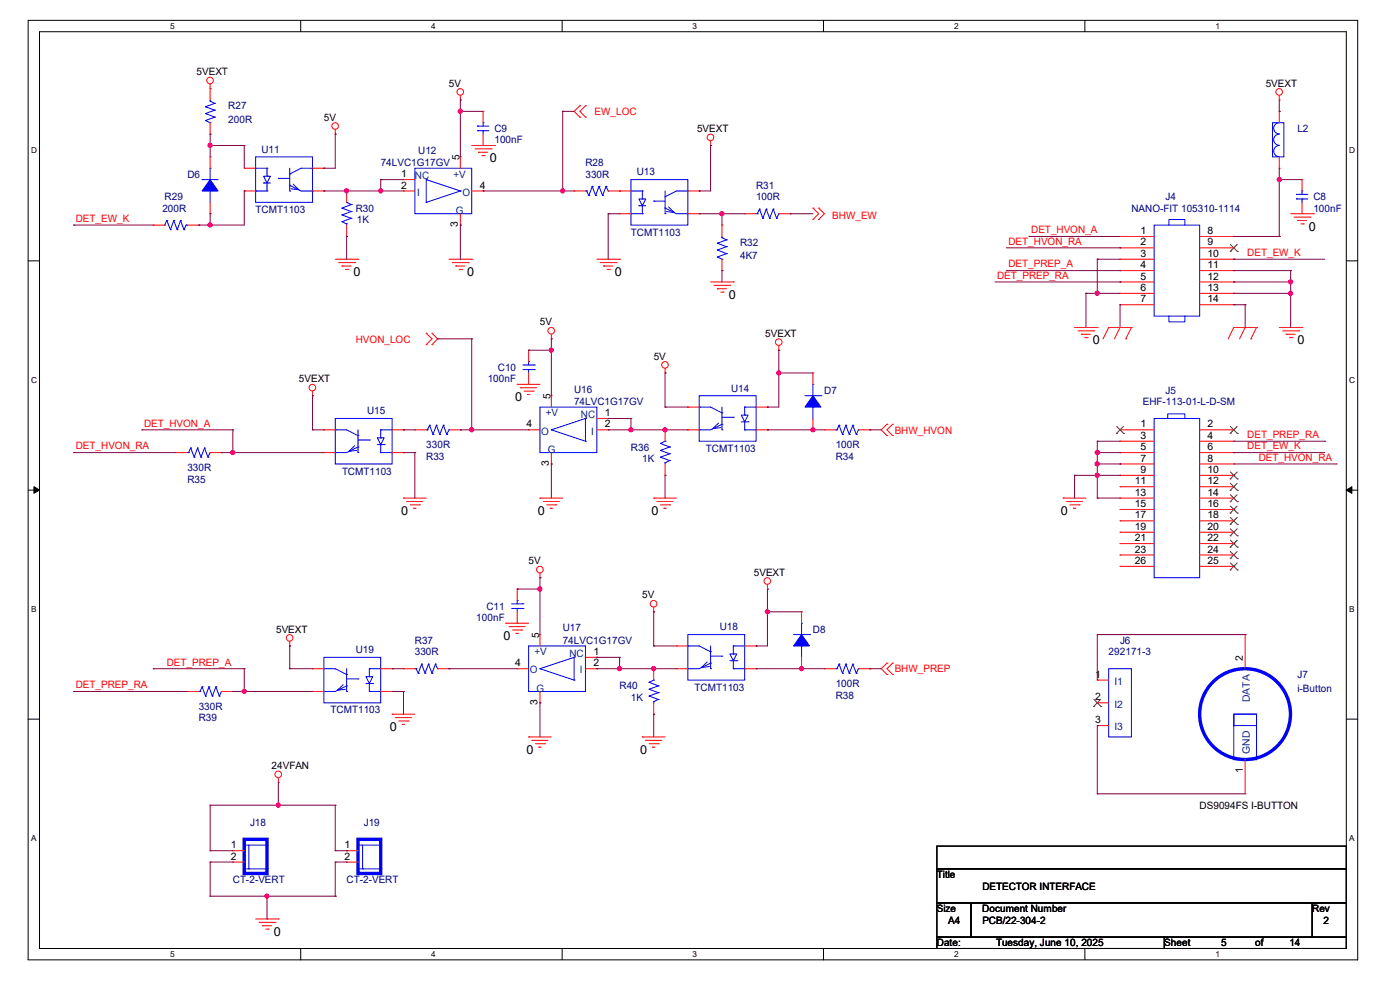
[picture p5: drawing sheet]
<svg xmlns="http://www.w3.org/2000/svg" width="297mm" height="210mm" viewBox="0 0 297 210" stroke-linecap="round" stroke-linejoin="round" font-family="sans-serif">
<path d="M6 4.3h282v199.3h-282zM8.4 6.7h277.2v194.5h-277.2z" fill="none" stroke="#000" stroke-width=".21"/>
<g fill="#fff">
<path d="M36.1 4.6h.9v1.9h-.9z"/>
<path d="M36.1 201.5h.9v1.9h-.9z"/>
</g>
<path d="M63.8 4.3v2.4M63.8 201.2v2.4" fill="none" stroke="#000" stroke-width=".21"/>
<g fill="#fff">
<path d="M91.5 4.6h.9v1.9h-.9z"/>
<path d="M91.5 201.5h.9v1.9h-.9z"/>
</g>
<path d="M119.3 4.3v2.4M119.3 201.2v2.4" fill="none" stroke="#000" stroke-width=".21"/>
<g fill="#fff">
<path d="M146.9 4.6h1v1.9h-1z"/>
<path d="M146.9 201.5h1v1.9h-1z"/>
</g>
<path d="M174.7 4.3v2.4M174.7 201.2v2.4" fill="none" stroke="#000" stroke-width=".21"/>
<g fill="#fff">
<path d="M202.4 4.6h.9v1.9h-.9z"/>
<path d="M202.4 201.5h.9v1.9h-.9z"/>
</g>
<path d="M230.2 4.3v2.4M230.2 201.2v2.4" fill="none" stroke="#000" stroke-width=".21"/>
<g fill="#fff">
<path d="M257.9 4.6h.9v1.9h-.9z"/>
<path d="M257.9 201.5h.9v1.9h-.9z"/>
<path d="M6.6 31h1.2v1.9h-1.2z"/>
<path d="M286.3 31h1.2v1.9h-1.2z"/>
<path d="M6.6 79.6h1.2v1.9h-1.2z"/>
<path d="M286.3 79.6h1.2v1.9h-1.2z"/>
</g>
<path d="M6 55.3h2.4M285.6 55.3h2.4" fill="none" stroke="#000" stroke-width=".21"/>
<g fill="#fff">
<path d="M6.6 128.3h1.1v1.9h-1.1z"/>
<path d="M286.3 128.3h1.1v1.9h-1.1z"/>
</g>
<path d="M6 104h2.4M285.6 104h2.4" fill="none" stroke="#000" stroke-width=".21"/>
<path d="M7.2 103.3l1.2 .7-1.2 .6zM285.6 104l1.2-.7v1.3z" fill="#000" stroke="#000" stroke-width=".21"/>
<g fill="#fff">
<path d="M6.6 176.9h1.1v1.9h-1.1z"/>
<path d="M286.3 176.9h1.1v1.9h-1.1z"/>
</g>
<path d="M6 152.6h2.4M285.6 152.6h2.4M198.8 179.5h86.8v4.8h-86.8zM198.8 184.3h86.8v7.3h-86.8zM198.8 191.6h7.2v7.2h-7.2zM198.8 198.8h48.2v2.4h-48.2zM206 191.6h72.4v7.2h-72.4zM247 198.8h38.6v2.4h-38.6zM278.4 191.6h7.2v7.2h-7.2z" fill="none" stroke="#000" stroke-width=".21"/>
<g fill="none" stroke="#f00" stroke-width=".21">
<path d="M44.6 18.8h.1M44.6 17.8v3.4M44.6 28.4h.1M44.6 33.3h.1M44.6 26v2.4M44.6 33.3v2.4M51.8 35.7h.1M51.8 35.7h2.4M66.3 35.7h2.4M68.7 35.7h.1M71.1 28.4h.1M71.1 27.5v.9"/>
<path d="M85.6 38.1h.1M85.6 38.1h2.4M97.7 21.2h.1M97.7 33.3h.1M97.7 20.2v1M97.7 33.3v2.4M100.1 30.9h4.8M100.8 31.6h3.4M101.5 32.3h.1M101.5 32.3h2M102.2 33h.5M102.5 30.9h.1"/>
<path d="M102.5 23.6h.1M102.5 23.6v2.4M102.5 28.4v2.5M102.7 33h.1M104.2 31.6h.1M104.9 30.9h.1M123 22.4h.1M123 24.8h.1M123 22.4l-1.2 1.2 1.2 1.2M124.2 24.8h.1M124.2 22.4h.1M124.2 22.4l-1.2 1.2 1.2 1.2"/>
<path d="M150.7 30.9h.1M150.7 29.9v1M271.4 21.2h.1M271.4 35.7h.1M271.4 23.6h.1M271.4 20.2v1M271.4 23.6v2.4M271.4 33.3v2.4M276.2 38.1h.1M276.2 38.1v2.4M32.5 47.8h.1M32.5 47.8h2.4"/>
<path d="M39.8 47.8h2.4M42.2 47.8h.1M44.6 45.3h.1M44.6 42.9v2.4M51.8 40.5h.1M51.8 40.5h2.4M66.3 40.5h2.4M68.7 40.5h.1M71.1 55h4.8M71.8 55.7h3.4M72.6 56.4h.1M72.6 56.4h1.9"/>
<path d="M73.3 57.1h.5M73.5 40.5h.1M73.5 50.2h.1M73.5 40.5v2.4M73.5 47.8v2.4M73.8 57.1h.1M75.2 55.7h.1M75.9 55h.1M85.6 40.5h.1M85.6 40.5h2.4M95.2 55h4.9M96 55.7h3.4"/>
<path d="M96.7 56.4h.1M96.7 56.4h1.9M97.4 57.1h.5M97.7 47.8h.1M97.7 45.3v2.5M97.9 57.1h.1M99.4 55.7h.1M100.1 55h.1M100.1 40.5h2.4M102.5 40.5h.1M121.8 40.5h.1M121.8 40.5h2.4"/>
<path d="M126.6 55h4.8M127.3 55.7h3.4M128.1 56.4h.1M128.1 56.4h1.9M128.8 57.1h.5M129 40.5h4.9M129.3 57.1h.1M130.7 55.7h.1M131.4 55h.1M131.4 40.5h.1M131.4 45.3h.1M131.4 45.3h2.5"/>
<path d="M145.9 45.3h2.4M145.9 40.5h2.4M148.3 45.3h.1M148.3 40.5h.1M150.7 59.8h4.9M153.2 57.4h.1M153.2 47.8h.1M153.2 47.8v2.4M153.2 55v2.4M155.6 59.8h.1M158 45.3h.1M158 45.3h2.4"/>
<path d="M165.2 45.3h2.4M167.6 45.3h.1M172.5 44.2h.1M172.5 46.6h.1M172.5 44.2l1.2 1.1-1.2 1.3M173.7 44.2h.1M173.7 46.6h.1M173.7 44.2l1.2 1.1-1.2 1.3M237.6 52.6h.1M237.6 57.4h.1M237.6 50.2h.1M237.6 55h.1"/>
<path d="M237.6 59.8h.1M237.6 55h7.3M237.6 59.8h7.3M237.6 52.6h7.3M237.6 57.4h7.3M237.6 50.2h7.3M254.5 55h7.2M254.5 59.8h7.2M254.5 52.6h7.2M254.5 57.4h7.2M254.5 50.2h7.2M261.7 50.2h.1"/>
<path d="M261.7 55h.1M261.7 52.6h.1M261.7 57.4h.1M261.7 59.8h.1M273.8 45.3h4.8M274.5 46.1h3.4M275.3 46.8h.1M275.3 46.8h1.9M276 47.5h.5M276.2 45.3h.1M276.2 42.9v2.4M276.5 47.5h.1"/>
<path d="M277.9 46.1h.1M278.6 45.3h.1M90.4 73.1h.1M90.4 70.7h.1M90.4 70.7l1.3 1.2-1.3 1.2M91.7 70.7h.1M91.7 73.1h.1M91.7 70.7l1.1 1.2-1.1 1.2M112.1 74.3h.1M112.1 74.3v2.4M112.1 79.1v2.4M117 71.9h.1"/>
<path d="M117 70.9v1M141.1 79.1h.1M141.1 78.1v1M151.5 60.5h3.4M152.2 61.3h.1M152.2 61.3h1.9M152.9 62h.5M153.4 62h.1M154.9 60.5h.1M165.2 74.3h.1M165.2 73.3v1M172.5 79.1h.1"/>
<path d="M172.5 79.1v2.4M228 69.5h4.8M228.7 70.2h3.4M229.4 70.9h.1M229.4 70.9h2M230.1 71.6h.5M230.6 71.6h.1M232.1 70.2h.1M232.8 69.5h.1M235.2 69.5h.1M235.2 69.5l-1.2 2.4M235.2 69.5h4.8"/>
<path d="M237.6 69.5h.1M237.6 62.2h.1M237.6 64.6h.1M237.6 69.5l-1.2 2.4M237.6 62.2h7.3M237.6 64.6h7.3M238.8 71.9h.1M240 69.5h.1M240 69.5l-1.2 2.4M254.5 62.2h7.2M254.5 64.6h7.2M261.7 69.5h.1"/>
<path d="M261.7 64.6h.1M261.7 62.2h.1M261.7 69.5h4.9M261.7 69.5l-1.1 2.4M264.2 69.5h.1M264.2 69.5l-1.2 2.4M265.4 71.9h.1M266.6 69.5h.1M266.6 69.5l-1.2 2.4M271.4 69.5h4.8M272.1 70.2h3.4M272.8 70.9h.1"/>
<path d="M272.8 70.9h2M273.6 71.6h.5M274.1 71.6h.1M275.5 70.2h.1M276.2 69.5h.1M37.3 96h.1M37.3 96h2.5M44.6 96h2.4M47 96h.1M66.3 83.9h.1M66.3 83v.9M68.7 96h.1"/>
<path d="M68.7 91.2h.1M68.7 91.2h2.4M68.7 96h2.4M83.2 91.2h2.4M83.2 96h2.4M85.6 91.2h.1M85.6 96h.1M88 91.2h.1M88 91.2h2.4M95.2 91.2h2.5M97.7 91.2h.1M109.7 81.5h.1"/>
<path d="M109.7 81.5h4.9M110.4 82.3h.1M110.4 82.3h3.4M111.2 83h1.9M111.9 83.7h.1M111.9 83.7h.5M112.1 91.2h.1M112.1 81.5h.1M112.1 91.2h2.5M113.1 83h.1M117 98.4h.1M117 83.9h.1"/>
<path d="M117 83.9v2.5M117 96v2.4M126.6 88.8h2.4M126.6 91.2h2.4M129 88.8h.1M129 91.2h.1M141.1 91.2h.1M141.1 91.2v2.4M141.1 98.4v2.4M145.9 91.2h.1M145.9 86.4h.1M145.9 91.2h2.4"/>
<path d="M145.9 86.4h2.4M160.4 91.2h2.4M160.4 86.4h2.4M162.8 86.4h.1M162.8 91.2h.1M172.5 91.2h.1M172.5 88.8v2.4M174.9 91.2h.1M174.9 91.2h2.4M182.1 91.2h2.4M184.5 91.2h.1M188.2 90h.1"/>
<path d="M188.2 92.4h.1M188.2 90l-1.3 1.2 1.3 1.2M189.4 92.4h.1M189.4 90h.1M189.4 90l-1.2 1.2 1.2 1.2M237.6 91.2h.1M237.6 93.6h.1M237.6 96h.1M237.6 98.4h.1M237.6 91.2h7.3M237.6 93.6h7.3M237.6 96h7.3"/>
<path d="M237.6 98.4h7.3M254.5 91.2h7.2M254.5 93.6h7.2M254.5 96h7.2M254.5 98.4h7.2M261.7 91.2h.1M261.7 93.6h.1M261.7 96h.1M261.7 98.4h.1M85.6 105.7h.1M85.6 105.7h4.8M86.3 106.4h.1"/>
<path d="M86.3 106.4h3.4M87 107.1h2M87.8 107.8h.1M87.8 107.8h.5M89 107.1h.1M114.6 105.7h.1M114.6 105.7h4.8M115.3 106.4h.1M115.3 106.4h3.4M116 107.1h1.9M116.7 107.8h.1M116.7 107.8h.5"/>
<path d="M117.9 107.1h.1M138.7 105.7h.1M138.7 105.7h4.8M139.4 106.4h.1M139.4 106.4h3.4M140.1 107.1h2M140.8 107.8h.1M140.8 107.8h.6M141.1 100.8h.1M142.1 107.1h.1M225.6 105.7h.1M225.6 105.7h4.8"/>
<path d="M226.3 106.4h.1M226.3 106.4h3.4M227 107.1h1.9M227.7 107.8h.1M227.7 107.8h.5M228.9 107.1h.1M237.6 100.8h.1M237.6 103.3h.1M237.6 105.7h.1M237.6 108.1h.1M237.6 110.5h.1M237.6 112.9h.1"/>
<path d="M237.6 115.3h.1M237.6 117.7h.1M237.6 105.7h7.3M237.6 100.8h7.3M237.6 103.3h7.3M237.6 108.1h7.3M237.6 110.5h7.3M237.6 112.9h7.3M237.6 115.3h7.3M237.6 117.7h7.3M254.5 105.7h7.2M254.5 100.8h7.2"/>
<path d="M254.5 103.3h7.2M254.5 108.1h7.2M254.5 110.5h7.2M254.5 112.9h7.2M254.5 115.3h7.2M254.5 117.7h7.2M261.7 100.8h.1M261.7 103.3h.1M261.7 105.7h.1M261.7 108.1h.1M261.7 110.5h.1M261.7 112.9h.1"/>
<path d="M261.7 115.3h.1M261.7 117.7h.1M61.5 137h.1M61.5 136.1v.9M107.3 132.2h.1M107.3 132.2h4.8M108 132.9h.1M108 132.9h3.4M108.8 133.6h1.9M109.5 134.4h.1M109.5 134.4h.5M109.7 132.2h.1"/>
<path d="M109.7 125h.1M109.7 125v2.4M109.7 129.8v2.4M110.7 133.6h.1M114.6 122.6h.1M114.6 134.6h.1M114.6 121.6v1M114.6 134.6v2.4M124.2 139.4h2.4M126.6 139.4h.1M138.7 129.8h.1M138.7 128.8v1"/>
<path d="M143.5 137h.1M143.5 137h2.4M158 137h2.4M160.4 137h.1M162.8 125h.1M162.8 124v1M170.1 129.8h.1M170.1 129.8v2.4M170.1 139.4v2.5M237.6 120.1h.1M237.6 120.1h7.3M254.5 120.1h7.2"/>
<path d="M261.7 120.1h.1M264.2 134.6h.1M264.2 134.6v7.3M39.8 146.7h.1M39.8 146.7h2.4M47 146.7h2.4M49.4 146.7h.1M66.3 146.7h.1M66.3 141.9h.1M66.3 141.9h2.4M66.3 146.7h2.4M80.8 141.9h2.4"/>
<path d="M80.8 146.7h2.4M83.2 151.5h.1M83.2 141.9h.1M83.2 146.7h.1M83.2 151.5h4.8M83.9 152.2h.1M83.9 152.2h3.4M84.6 153h2M85.3 153.7h.1M85.3 153.7h.6M85.6 141.9h.1M85.6 141.9h2.4"/>
<path d="M86.6 153h.1M92.8 141.9h2.4M95.2 141.9h.1M109.7 141.9h.1M109.7 141.9h2.4M112.1 156.3h.1M112.1 156.3h4.9M112.9 157.1h.1M112.9 157.1h3.3M113.6 157.8h1.9M114.3 158.5h.1M114.3 158.5h.5"/>
<path d="M114.6 149.1h.1M114.6 146.7v2.4M115.5 157.8h.1M124.2 141.9h2.4M126.6 141.9h.1M136.3 156.3h.1M136.3 156.3h4.8M137 157.1h.1M137 157.1h3.4M137.7 157.8h2M138.4 158.5h.1M138.4 158.5h.5"/>
<path d="M138.7 141.9h.1M138.7 151.5h.1M138.7 141.9v2.4M138.7 149.1v2.4M139.7 157.8h.1M143.5 141.9h.1M143.5 141.9h2.4M158 141.9h2.4M160.4 141.9h.1M170.1 141.9h.1M174.9 141.9h.1M174.9 141.9h2.4"/>
<path d="M182.1 141.9h2.4M184.5 141.9h.1M188.2 140.7h.1M188.2 143.1h.1M188.2 140.7l-1.3 1.2 1.3 1.2M189.4 143.1h.1M189.4 140.7h.1M189.4 140.7l-1.2 1.2 1.2 1.2M232.8 144.3h.1M232.8 149.1h.1M232.8 153.9h.1M232.8 144.3h2.4"/>
<path d="M232.8 149.1h2.4M232.8 153.9h2.4M59.1 166h.1M59.1 165v1M264.2 168.4h.1M264.2 161.2v7.2M49.4 180.5h.1M49.4 182.9h.1M49.4 180.5h2.4M49.4 182.9h2.4M54.2 194.9h4.9M54.9 195.7h3.4"/>
<path d="M55.7 196.4h.1M55.7 196.4h1.9M56.4 197.1h.5M56.9 197.1h.1M58.3 195.7h.1M59.1 194.9h.1M73.5 180.5h.1M73.5 182.9h.1M73.5 180.5h2.4M73.5 182.9h2.4"/>
<circle cx="44.6" cy="17.1" r=".7"/>
<circle cx="97.6" cy="19.5" r=".7"/>
<circle cx="271.4" cy="19.5" r=".7"/>
<circle cx="71.1" cy="26.7" r=".7"/>
<circle cx="150.7" cy="29.1" r=".7"/>
<circle cx="116.9" cy="70.2" r=".7"/>
<circle cx="141.1" cy="77.4" r=".7"/>
<circle cx="165.2" cy="72.6" r=".7"/>
<circle cx="66.3" cy="82.2" r=".7"/>
<circle cx="61.4" cy="135.3" r=".7"/>
<circle cx="114.5" cy="120.8" r=".7"/>
<circle cx="138.7" cy="128.1" r=".7"/>
<circle cx="162.8" cy="123.3" r=".7"/>
<circle cx="59" cy="164.3" r=".7"/>
</g>
<g fill="none" stroke="#00f" stroke-width=".21">
<path d="M42.9 38.1h.1M42.9 38.1h3.4M43.6 22.6h.1M43.6 24.1h.1M43.6 25.6h.1M43.6 22.6l2 .8M43.6 24.1l2 .7M43.6 25.6l1 .4M44.6 26h.1M44.6 21.5h.1M44.6 35.7h.1M44.6 21.5l1 .4"/>
<path d="M44.6 21.2v.3M44.6 35.7v2.4M45.6 21.9h.1M45.6 23.4h.1M45.6 24.8h.1M45.6 21.9l-2 .7M45.6 23.4l-2 .7M45.6 24.8l-2 .8M54.2 33.3h12.1v9.6h-12.1zM54.2 35.7h2.4M55.9 37.4h1.5l-.8 1.4zM55.9 38.8h.1"/>
<path d="M55.9 38.8h1.5M56.6 37.4h.1M56.6 35.7h.1M56.6 35.7v1.7M56.6 38.8v1.7M59.1 37.8h.1M59.1 37.8h2.4M61.5 39.3h.1M61.5 36.9h.1M61.5 39.3l2.4 1.2h2.4M61.5 35.7v4.8M62.2 39.1l1.2 1.2-1.7-.3"/>
<path d="M66.3 35.7h.1M66.3 35.7h-2.4l-2.4 1.2M88 35.7h12.1v9.6h-12.1zM90.4 38.1h.1M90.4 38.1v4.8M90.4 38.1l7.3 2.4M101.3 27.7h.1M101.3 26.8h.1M101.3 27.7h2.4M101.3 26.8h2.4M102.5 26h.1M102.5 27.7h.1"/>
<path d="M102.5 26v.8M102.5 27.7v.7M125.6 39.5h.1M125.6 39.5l-.7 2M125.6 39.5l.8 2M127.1 39.5h.1M127.1 39.5l-.7 2M127.1 39.5l.7 2M128.6 39.5h.1M128.6 39.5l-.8 2M128.6 39.5l.4 1M133.9 38.1h12v9.7h-12z"/>
<path d="M270 26h2.4v7.3h-2.4zM271.4 26a1.21 1.21 0 0 0-1.2 1.2 1.21 1.21 0 0 0 1.2 1.2 1.19 1.19 0 0 0-1.2 1.2 1.19 1.19 0 0 0 1.2 1.2M271.4 30.9a1.19 1.19 0 0 0-1.2 1.1 1.19 1.19 0 0 0 1.2 1.2M34.9 47.8h.1M35.4 46.8h.1M35.4 46.8l.8 1.9M35.4 46.8l-.5 1M36.2 48.7h.1M36.9 46.8h.1M36.9 46.8l.7 1.9M36.9 46.8l-.7 1.9M37.6 48.7h.1"/>
<path d="M38.3 46.8h.1M38.3 46.8l.7 1.9M38.3 46.8l-.7 1.9M39 48.7h.1M39.5 47.8h.1M39.5 47.8l-.5 .9M39.5 47.8h.3M44.6 40.5h.1M44.6 40.5v2.4M54.2 40.5h.1M54.2 40.5h2.4M56.6 40.5h.1"/>
<path d="M61.5 40.5h.1M66.3 40.5h.1M72.6 47h.1M72.6 45.6h.1M72.6 44.2h.1M72.6 47l.9 .5M72.6 45.6l1.9 .7M72.6 44.2l1.9 .7M73.5 42.9h.1M73.5 47.5h.1M73.5 42.9l1 .5M73.5 47.5v.3"/>
<path d="M74.5 46.3h.1M74.5 44.9h.1M74.5 43.4h.1M74.5 46.3l-1.9 .7M74.5 44.9l-1.9 .7M74.5 43.4l-1.9 .8M90.4 42.9h.1M97.7 40.5h.1M97.7 40.5l-7.3 2.4M124.2 40.5h.3M124.5 40.5h.1M124.5 40.5l.4 1"/>
<path d="M124.9 41.5h.1M126.4 41.5h.1M127.8 41.5h.1M129 40.5h.1M133.9 45.3h.1M133.9 45.3h2.4M133.9 40.5h2.4M135.6 42.2h1.4l-.7 1.4zM135.6 43.6h.1M135.6 43.6h1.4M136.3 45.3h.1M136.3 42.2h.1"/>
<path d="M136.3 40.5h.1M136.3 40.5v1.7M136.3 43.6v1.7M138.7 42.7h.1M138.7 42.7h2.4M141.1 45.3h.1M141.1 44.2h.1M141.1 41.7h.1M141.1 44.2l2.4 1.1h2.4M141.1 40.5v4.8M141.8 43.9l1.2 1.2-1.6-.2M145.9 40.5h.1"/>
<path d="M145.9 45.3h.1M145.9 40.5h-2.4l-2.4 1.2M152.2 51.6h.1M152.2 53h.1M152.2 54.5h.1M152.2 51.6l1.9 .7M152.2 53l1.9 .8M152.2 54.5l1 .5M153.2 55h.1M153.2 50.4h.1M153.2 50.4l.9 .5M153.2 50.2v.2"/>
<path d="M154.1 50.9h.1M154.1 52.3h.1M154.1 53.8h.1M154.1 50.9l-1.9 .7M154.1 52.3l-1.9 .7M154.1 53.8l-1.9 .7M160.4 45.3h.3M160.7 45.3h.1M161.1 44.4h.1M161.1 44.4l-.4 .9M161.1 44.4l.7 1.9M161.8 46.3h.1"/>
<path d="M162.6 44.4h.1M162.6 44.4l-.8 1.9M162.6 44.4l.7 1.9M163.3 46.3h.1M164 44.4h.1M164 44.4l-.7 1.9M164 44.4l.8 1.9M164.8 46.3h.1M165.2 45.3h.1M165.2 45.3l-.4 1M244.9 47.8h9.6v19.3h-9.6zM248 47.8v-1.2h3.4v1.2"/>
<path d="M275 42.2h.1M275 41.2h.1M275 42.2h2.5M275 41.2h2.5M276.2 40.5h.1M276.2 42.2h.1M276.2 40.5v.7M276.2 42.2v.7M111 78.4h2.4M111 77.4h2.4M112.1 76.7h.1M112.1 78.4h.1"/>
<path d="M112.1 76.7v.7M112.1 78.4v.7M113.4 78.4h.1M113.4 77.4h.1M248 67.1v1.2h3.4v-1.2M39.8 96h.2M40 96h.1M40.5 95h.1M40.5 95l-.5 1M40.5 95l.7 2M41.2 97h.1M41.9 95h.1"/>
<path d="M41.9 95l-.7 2M41.9 95l.7 2M42.6 97h.1M43.4 95h.1M43.4 95l-.8 2M43.4 95l.7 2M44.1 97h.1M44.6 96h.1M44.6 96l-.5 1M71.1 88.8h12.1v9.6h-12.1zM71.1 91.2h.1M71.1 96h.1"/>
<path d="M71.1 91.2h2.4l2.4 1.2M75.2 94.6l-1.2 1.2 1.7-.3M75.9 96h.1M75.9 94.8h.1M75.9 92.4h.1M75.9 91.2v4.8M75.9 94.8l-2.4 1.2h-2.4M75.9 93.3h2.5M78.4 93.3h.1M80.1 92.9h1.4l-.7 1.4zM80.1 94.3h1.4M80.8 96h.1"/>
<path d="M80.8 92.9h.1M80.8 91.2h.1M80.8 96h2.4M80.8 91.2v1.7M80.8 94.3v1.7M80.8 91.2h2.4M81.5 94.3h.1M83.2 96h.1M90.4 91.2h.3M90.7 91.2h.1M91.1 90.2h.1M91.1 90.2l-.4 1"/>
<path d="M91.1 90.2l.8 2M91.9 92.2h.1M92.6 90.2h.1M92.6 90.2l-.7 2M92.6 90.2l.7 2M93.3 92.2h.1M94.1 90.2h.1M94.1 90.2l-.8 2M94.1 90.2l.7 2M94.8 92.2h.1M95.2 91.2h.1M95.2 91.2l-.4 1"/>
<path d="M114.6 86.4h12v9.6h-12zM117 91.2h.1M117 91.2l7.2 2.4M124.2 93.6h.1M124.2 88.8h.1M124.2 88.8v4.8M124.2 88.8l-7.2 2.4M140.1 97h.1M140.1 95.5h.1M140.1 94.1h.1M140.1 97l2 .7M140.1 95.5l2 .8"/>
<path d="M140.1 94.1l2 .7M141.1 93.6h.1M141.1 98.2h.1M141.1 98.2v.2M141.1 93.6l-1 .5M142.1 97.7h.1M142.1 96.3h.1M142.1 94.8h.1M142.1 97.7l-1 .5M142.1 96.3l-2 .7M142.1 94.8l-2 .7M148.3 83.9h12.1v9.7h-12.1z"/>
<path d="M148.3 86.4h.1M148.3 91.2h.1M148.3 86.4h2.4l2.5 1.2M152.4 89.7l-1.2 1.2 1.7-.2M153.2 91.2h.1M153.2 90h.1M153.2 87.6h.1M153.2 86.4v4.8M153.2 90l-2.5 1.2h-2.4M153.2 88.5h2.4M155.6 88.5h.1M157.3 88.1h1.4l-.7 1.4z"/>
<path d="M157.3 89.5h1.4M158 91.2h.1M158 88.1h.1M158 86.4h.1M158 91.2h2.4M158 86.4v1.7M158 89.5v1.7M158 86.4h2.4M158.7 89.5h.1M160.4 91.2h.1M170.8 83.9h3.4M172.5 86.4h.1"/>
<path d="M172.5 81.5h.1M172.5 81.5v2.4M172.5 86.4v2.4M174.2 83.9h.1M177.3 91.2h.2M177.5 91.2h.1M178 90.2h.1M178 90.2l-.5 1M178 90.2l.7 2M178.7 92.2h.1M179.5 90.2h.1M179.5 90.2l-.8 2"/>
<path d="M179.5 90.2l.7 2M180.2 92.2h.1M180.9 90.2h.1M180.9 90.2l-.7 2M180.9 90.2l.8 2M181.7 92.2h.1M182.1 91.2h.1M182.1 91.2l-.4 1M244.9 88.8h9.6v33.8h-9.6zM247.5 88.8h.2v-1h3.7v1M68.7 139.4h12.1v9.7h-12.1zM108.5 129.1h2.5"/>
<path d="M108.5 128.1h2.5M109.7 127.4h.1M109.7 129.1h.1M109.7 127.4v.7M109.7 129.1v.7M111 129.1h.1M111 128.1h.1M112.1 137h12.1v9.7h-12.1zM121.8 139.4h.1M121.8 139.4v4.9M121.8 139.4l-7.2 2.5M145.9 134.6h12.1v9.7h-12.1z"/>
<path d="M145.9 137h.1M145.9 137h2.4l2.4 1.3M150.7 138.3h.1M150.7 137v4.9M150.7 139.2h2.5M153.2 139.2h.1M154.9 138.7h1.4l-.7 1.5zM155.6 138.7h.1M155.6 137h.1M155.6 137v1.7M155.6 137h2.4M168.4 134.6h3.3"/>
<path d="M170.1 137h.1M170.1 132.2h.1M170.1 132.2v2.4M170.1 137v2.4M171.7 134.6h.1M42.2 146.7h.2M42.4 146.7h.1M42.9 145.7h.1M42.9 145.7l-.5 1M42.9 145.7l.7 2M43.6 147.7h.1M44.3 145.7h.1"/>
<path d="M44.3 145.7l-.7 2M44.3 145.7l.7 2M45 147.7h.1M45.8 145.7h.1M45.8 145.7l-.8 2M45.8 145.7l.7 2M46.5 147.7h.1M47 146.7h.1M47 146.7l-.5 1M68.7 141.9h.1M68.7 146.7h.1M68.7 141.9h2.4l2.4 1.2"/>
<path d="M72.8 145.2l-1.2 1.2 1.7-.2M73.5 146.7h.1M73.5 145.5h.1M73.5 143.1h.1M73.5 141.9v4.8M73.5 145.5l-2.4 1.2h-2.4M73.5 144h2.4M75.9 144h.1M77.6 143.6h1.5l-.7 1.4zM77.6 145h1.5M78.4 146.7h.1M78.4 143.6h.1"/>
<path d="M78.4 141.9h.1M78.4 141.9h2.4M78.4 146.7h2.4M78.4 141.9v1.7M78.4 145v1.7M79.1 145h.1M80.8 146.7h.1M88 141.9h.3M88.3 141.9h.1M88.3 141.9l.4 .9M88.7 142.8h.1M89.5 140.9h.1"/>
<path d="M89.5 140.9l-.8 1.9M89.5 140.9l.7 1.9M90.2 142.8h.1M90.9 140.9h.1M90.9 140.9l-.7 1.9M90.9 140.9l.8 1.9M91.7 142.8h.1M92.4 140.9h.1M92.4 140.9l-.7 1.9M92.4 140.9l.4 1M92.8 141.9h.1M114.6 141.9h.1"/>
<path d="M114.6 141.9l7.2 2.4M121.8 144.3h.1M137.7 147.7h.1M137.7 146.2h.1M137.7 144.7h.1M137.7 147.7l2 .7M137.7 146.2l2 .7M137.7 144.7l2 .8M138.7 144.3h.1M138.7 148.8h.1M138.7 144.3l-1 .4M138.7 148.8v.3"/>
<path d="M139.7 148.4h.1M139.7 146.9h.1M139.7 145.5h.1M139.7 148.4l-1 .4M139.7 146.9l-2 .8M139.7 145.5l-2 .7M145.9 141.9h.1M150 140.4l-1.2 1.2 1.7-.2M150.7 141.9h.1M150.7 140.7h.1M150.7 140.7l-2.4 1.2h-2.4M154.9 140.2h1.4"/>
<path d="M155.6 141.9h.1M155.6 141.9h2.4M155.6 140.2v1.7M156.3 140.2h.1M158 141.9h.1M177.3 141.9h.2M177.5 141.9h.1M178 140.9h.1M178 140.9l-.5 1M178 140.9l.7 1.9M178.7 142.8h.1M179.5 140.9h.1"/>
<path d="M179.5 140.9l-.8 1.9M179.5 140.9l.7 1.9M180.2 142.8h.1M180.9 140.9h.1M180.9 140.9l-.7 1.9M180.9 140.9l.8 1.9M181.7 142.8h.1M182.1 141.9h.1M182.1 141.9l-.4 .9M235.2 141.9h4.8v14.4h-4.8zM261.7 151.5h4.9v9.7h-4.9zM261.7 151.5h4.9v2.4h-4.9z"/>
<path d="M51.8 179.3h4.8M52.8 179.3v5M56.6 179.3h.1M75.9 179.3h4.9M76.9 179.3v5M80.8 179.3h.1M51.8 184.3h4.8M52.8 184.3h.1M56.6 184.3h.1M75.9 184.3h4.9M76.9 184.3h.1M80.8 184.3h.1"/>
</g>
<g fill="none" stroke="#00f" stroke-width=".72">
<path d="M51.8 178.1h4.8v7.2h-4.8zM75.9 178.1h4.9v7.2h-4.9z"/>
<circle cx="264.1" cy="151.5" r="9.6"/>
</g>
<g fill="none" stroke="#804000" stroke-width=".21">
<path d="M261 53.3h.1M261 51.9l1.5 1.4M262.5 51.9l-1.5 1.4M262.5 53.3h.1M236.9 91.9h.1M236.9 90.5l1.5 1.4M238.3 90.5l-1.4 1.4M238.4 91.9h.1M261 91.9h.1M261 90.5l1.5 1.4M262.5 90.5l-1.5 1.4M262.5 91.9h.1"/>
<path d="M261 101.6h.1M261 104h.1M261 106.4h.1M261 108.8h.1M261 111.3h.1M261 113.7h.1M261 116.1h.1M261 118.5h.1M261 100.1l1.5 1.5M261 102.5l1.5 1.5M261 104.9l1.5 1.5M261 107.4l1.5 1.4"/>
<path d="M261 109.8l1.5 1.5M261 112.2l1.5 1.5M261 114.6l1.5 1.5M261 117l1.5 1.5M261 119.4l1.5 1.5M262.5 100.1l-1.5 1.5M262.5 102.5l-1.5 1.5M262.5 104.9l-1.5 1.5M262.5 107.4l-1.5 1.4M262.5 109.8l-1.5 1.5M262.5 112.2l-1.5 1.5M262.5 114.6l-1.5 1.5"/>
<path d="M262.5 117l-1.5 1.5M262.5 119.4l-1.5 1.5M262.5 101.6h.1M262.5 104h.1M262.5 106.4h.1M262.5 108.8h.1M262.5 111.3h.1M262.5 113.7h.1M262.5 116.1h.1M262.5 118.5h.1M261 120.9h.1M262.5 120.9h.1"/>
<path d="M232 149.9h.1M232.1 148.4l1.5 1.5M233.5 148.4l-1.5 1.5M233.6 149.9h.1"/>
</g>
<g fill="#00f" stroke="#00f" stroke-width=".21">
<path d="M172.5 83.9l1.7 2.5h-3.4z" fill-rule="evenodd"/>
<path d="M170.1 134.6l1.6 2.4h-3.3z" fill-rule="evenodd"/>
<path d="M44.6 38.1l1.7 2.4h-3.4z" fill-rule="evenodd"/>
</g>
<g fill="none" stroke="#800040" stroke-width=".21">
<path d="M44.6 30.9h.1M44.6 28.4h.1M44.6 30.9h7.2M44.6 28.4v4.9M51.8 30.9h.1M51.8 30.9v4.8M68.7 35.7h.1M71.1 28.4h.1M71.1 28.4v7.3h-2.4M80.8 38.1h.1M80.8 38.1h4.8M80.8 38.1v2.4"/>
<path d="M97.7 21.2h.1M97.7 23.6h.1M97.7 21.2v12.1M97.7 23.6h4.8M119.4 23.6h.1M119.4 23.6h2.4M119.4 23.6v16.9M150.7 30.9h.1M150.7 30.9v9.6h-2.4M271.4 38.1h.1M271.4 23.6h.1M271.4 38.1h4.8"/>
<path d="M271.4 21.2v2.4M271.4 35.7v14.5M15.6 47.8h.1M15.6 47.8h16.9M42.2 47.8h.1M44.6 45.3h.1M44.6 47.8h.1M44.6 45.3v2.5M51.8 40.5h.1M51.8 40.5v7.3h-9.6M68.7 40.5h.1M68.7 40.5h16.9"/>
<path d="M73.5 40.5h.1M73.5 50.2h.1M73.5 50.2v4.8M80.8 40.5h.1M97.7 47.8h.1M97.7 47.8v7.2M102.5 40.5h.1M102.5 40.5h19.3M119.4 40.5h.1M129 45.3h.1M129 45.3v9.7M129 45.3h2.4"/>
<path d="M148.3 40.5h.1M148.3 45.3h.1M148.3 45.3h9.7M153.2 45.3h.1M153.2 57.4h.1M153.2 45.3v2.5M153.2 57.4v2.4M167.6 45.3h.1M167.6 45.3h4.9M211.1 59.8h26.5M213.5 52.6h24.1M213.5 57.4h24.1"/>
<path d="M218.3 50.2h.1M218.3 50.2h19.3M232.8 55h.1M232.8 55h4.8M232.8 55v7.2M237.6 52.6h.1M237.6 57.4h.1M237.6 59.8h.1M261.7 55h.1M261.7 57.4h.1M261.7 59.8h.1M261.7 50.2h9.7"/>
<path d="M261.7 55h19.4M261.7 57.4h12.1M261.7 59.8h12.1M271.4 50.2h.1M273.8 57.4h.1M273.8 59.8h.1M273.8 57.4v12.1M92.8 71.9h.1M92.8 71.9h7.3M100.1 71.9h.1M100.1 71.9v19.3M112.1 74.3h.1"/>
<path d="M112.1 74.3h4.9M117 71.9h.1M117 74.3h.1M117 71.9v12M141.1 79.1h.1M141.1 79.1v7.3M165.2 74.3h.1M165.2 79.1h.1M165.2 74.3v12.1h-2.4M165.2 79.1h7.3M230.4 62.2h.1M230.4 62.2v7.3"/>
<path d="M230.4 62.2h7.2M232.8 62.2h.1M237.6 64.6h.1M237.6 64.6v4.9M261.7 62.2h.1M261.7 64.6h.1M261.7 62.2h12.1M261.7 64.6h2.5M264.2 64.6h.1M264.2 64.6v4.9M273.8 62.2h.1M15.6 96h.1"/>
<path d="M15.6 96h21.7M30.1 91.2h.1M30.1 91.2h19.3M47 96h.1M47 96h21.7M49.4 91.2h.1M49.4 96h.1M49.4 91.2v4.8M66.3 83.9h.1M66.3 91.2h.1M66.3 83.9v7.3M66.3 91.2h2.4"/>
<path d="M85.6 91.2h.1M85.6 96h.1M85.6 91.2h2.4M85.6 96h2.4M88 96h.1M88 96v9.7M97.7 91.2h.1M97.7 91.2h14.4M100.1 91.2h.1M117 98.4h.1M117 98.4v7.3M129 88.8h.1"/>
<path d="M129 91.2h.1M129 88.8h4.9M129 91.2h16.9M133.9 88.8h.1M133.9 91.2h.1M133.9 88.8v2.4M141.1 86.4h.1M141.1 91.2h.1M141.1 86.4h4.8M162.8 86.4h.1M162.8 91.2h.1M162.8 91.2h12.1"/>
<path d="M172.5 91.2h.1M184.5 91.2h.1M184.5 91.2h2.4M232.8 93.6h.1M232.8 96h.1M232.8 98.4h.1M232.8 93.6v12.1M232.8 96h4.8M232.8 93.6h4.8M232.8 98.4h4.8M237.6 96h.1M237.6 98.4h.1"/>
<path d="M261.7 96h.1M261.7 96h19.4M261.7 93.6h19.4M261.7 98.4h21.8M281.1 93.6h.1M283.5 98.4h.1M141.1 100.8h.1M141.1 100.8v4.9M228 100.8h.1M228 100.8h9.6M228 100.8v4.9M232.8 100.8h.1"/>
<path d="M232.8 105.7h.1M232.8 105.7h4.8M237.6 100.8h.1M61.5 137h.1M61.5 137v4.9M109.7 125h.1M109.7 125h4.9M114.6 122.6h.1M114.6 125h.1M114.6 122.6v12M126.6 139.4h.1M126.6 139.4h4.8"/>
<path d="M131.4 139.4h.1M131.4 139.4v2.5M138.7 129.8h.1M138.7 137h.1M138.7 129.8v7.2M138.7 137h4.8M160.4 137h.1M162.8 125h.1M162.8 129.8h.1M162.8 125v12h-2.4M162.8 129.8h7.3M232.8 134.6h.1"/>
<path d="M232.8 134.6v9.7M232.8 134.6h31.4M264.2 134.6h.1M15.6 146.7h.1M15.6 146.7h24.2M32.5 141.9h.1M32.5 141.9h19.3M49.4 146.7h.1M49.4 146.7h16.9M51.8 141.9h.1M51.8 146.7h.1M51.8 141.9v4.8"/>
<path d="M61.5 141.9h.1M61.5 141.9h4.8M83.2 141.9h.1M83.2 146.7h.1M83.2 141.9h2.4M83.2 146.7h2.4M85.6 146.7h.1M85.6 146.7v4.8M95.2 141.9h.1M95.2 141.9h14.5M114.6 149.1h.1M114.6 149.1v7.2"/>
<path d="M126.6 141.9h.1M126.6 141.9h16.9M131.4 141.9h.1M138.7 141.9h.1M138.7 151.5h.1M138.7 151.5v4.8M160.4 141.9h.1M160.4 141.9h14.5M170.1 141.9h.1M184.5 141.9h.1M184.5 141.9h2.4M232.8 153.9h.1"/>
<path d="M232.8 153.9v14.5M44.6 170.8h.1M44.6 170.8v9.7M44.6 170.8h26.5M59.1 170.8h.1M59.1 166v4.8M71.1 170.8h.1M71.1 170.8v9.7M232.8 168.4h.1M232.8 168.4h31.4M44.6 180.5h.1M44.6 182.9h.1"/>
<path d="M44.6 190.1h.1M44.6 182.9v7.2M44.6 180.5h4.8M44.6 182.9h4.8M44.6 190.1h26.5M56.6 190.1h.1M56.6 194.9h.1M56.6 190.1v4.8M71.1 180.5h.1M71.1 182.9h.1M71.1 190.1h.1M71.1 182.9v7.2"/>
<path d="M71.1 180.5h2.4M71.1 182.9h2.4M73.5 180.5h.1"/>
</g>
<g fill="#f0f" stroke="#f0f" stroke-width=".21">
<circle cx="232.8" cy="62.2" r=".44"/>
<circle cx="273.8" cy="59.8" r=".44"/>
<circle cx="273.8" cy="62.2" r=".44"/>
<circle cx="97.6" cy="23.6" r=".44"/>
<circle cx="119.4" cy="40.5" r=".44"/>
<circle cx="80.8" cy="40.5" r=".44"/>
<circle cx="73.5" cy="40.5" r=".44"/>
<circle cx="153.1" cy="45.3" r=".44"/>
<circle cx="44.6" cy="47.7" r=".44"/>
<circle cx="100.1" cy="91.2" r=".44"/>
<circle cx="116.9" cy="74.3" r=".44"/>
<circle cx="165.2" cy="79.1" r=".44"/>
<circle cx="49.4" cy="96" r=".44"/>
<circle cx="133.8" cy="91.2" r=".44"/>
<circle cx="141.1" cy="91.2" r=".44"/>
<circle cx="172.4" cy="91.2" r=".44"/>
<circle cx="114.5" cy="124.9" r=".44"/>
<circle cx="162.8" cy="129.8" r=".44"/>
<circle cx="131.4" cy="141.8" r=".44"/>
<circle cx="138.7" cy="141.8" r=".44"/>
<circle cx="170" cy="141.8" r=".44"/>
<circle cx="51.8" cy="146.7" r=".44"/>
<circle cx="232.8" cy="96" r=".44"/>
<circle cx="232.8" cy="98.4" r=".44"/>
<circle cx="232.8" cy="100.8" r=".44"/>
<circle cx="44.6" cy="30.8" r=".44"/>
<circle cx="271.4" cy="38.1" r=".44"/>
<circle cx="59" cy="170.8" r=".44"/>
<circle cx="56.6" cy="190.1" r=".44"/>
</g>
<g font-size="2.6">
<text x="103.9" y="34.5">0</text>
<text x="277.7" y="48.9">0</text>
<text x="75" y="58.6">0</text>
<text x="99.1" y="58.6">0</text>
<text x="130.5" y="58.6">0</text>
<text x="154.6" y="63.4">0</text>
<text x="231.8" y="73.1">0</text>
<text x="275.2" y="73.1">0</text>
<text x="109.3" y="85.1">0</text>
<text x="85.1" y="109.3">0</text>
<text x="114.1" y="109.3">0</text>
<text x="138.2" y="109.3">0</text>
<text x="225.1" y="109.3">0</text>
<text x="106.8" y="135.8">0</text>
<text x="82.7" y="155.1">0</text>
<text x="111.7" y="159.9">0</text>
<text x="135.8" y="159.9">0</text>
<text x="58.1" y="198.5">0</text>
</g>
<g font-size="2.2">
<text x="41.7" y="16">5VEXT</text>
<text x="95.2" y="18.4">5V</text>
<text x="268.5" y="18.4">5VEXT</text>
<text x="68.7" y="25.6">5V</text>
<text x="147.9" y="28">5VEXT</text>
<text x="97.5" y="34" transform="rotate(-90 97.5 34)">5</text>
<text x="85.1" y="37.6">1</text>
<text x="85.1" y="40">2</text>
<text x="101.8" y="40">4</text>
<text x="97.2" y="48.3" transform="rotate(-90 97.2 48.3)">3</text>
<text x="242" y="52.1">2</text>
<text x="242" y="49.7">1</text>
<text x="256.2" y="49.7">8</text>
<text x="256.2" y="52.1">9</text>
<text x="242" y="56.9">4</text>
<text x="242" y="54.5">3</text>
<text x="242" y="59.3">5</text>
<text x="256.2" y="54.5">10</text>
<text x="256.2" y="56.9">11</text>
<text x="256.2" y="59.3">12</text>
<text x="242" y="61.7">6</text>
<text x="242" y="64.1">7</text>
<text x="256.2" y="64.1">14</text>
<text x="256.2" y="61.7">13</text>
<text x="114.6" y="69">5V</text>
<text x="162.3" y="71.5">5VEXT</text>
<text x="138.7" y="76.3">5V</text>
<text x="63.4" y="81.1">5VEXT</text>
<text x="116.8" y="84.7" transform="rotate(-90 116.8 84.7)">5</text>
<text x="128.3" y="88.3">1</text>
<text x="111.7" y="90.7">4</text>
<text x="128.3" y="90.7">2</text>
<text x="242" y="90.7">1</text>
<text x="242" y="93.1">3</text>
<text x="242" y="95.5">5</text>
<text x="256.2" y="90.7">2</text>
<text x="256.2" y="93.1">4</text>
<text x="256.2" y="95.5">6</text>
<text x="116.5" y="98.9" transform="rotate(-90 116.5 98.9)">3</text>
<text x="242" y="97.9">7</text>
<text x="242" y="100.3">9</text>
<text x="256.2" y="97.9">8</text>
<text x="256.2" y="100.3">10</text>
<text x="240.8" y="102.7">11</text>
<text x="240.8" y="105.2">13</text>
<text x="240.8" y="107.6">15</text>
<text x="256.2" y="102.7">12</text>
<text x="256.2" y="105.2">14</text>
<text x="256.2" y="107.6">16</text>
<text x="240.8" y="110">17</text>
<text x="240.8" y="112.4">19</text>
<text x="256.2" y="110">18</text>
<text x="256.2" y="112.4">20</text>
<text x="112.1" y="119.7">5V</text>
<text x="240.8" y="114.8">21</text>
<text x="240.8" y="117.2">23</text>
<text x="240.8" y="119.6">26</text>
<text x="256.2" y="114.8">22</text>
<text x="256.2" y="117.2">24</text>
<text x="256.2" y="119.6">25</text>
<text x="159.9" y="122.1">5VEXT</text>
<text x="136.3" y="127">5V</text>
<text x="58.6" y="134.2">5VEXT</text>
<text x="114.4" y="135.3" transform="rotate(-90 114.4 135.3)">5</text>
<text x="109.3" y="141.3">4</text>
<text x="125.9" y="138.9">1</text>
<text x="125.9" y="141.3">2</text>
<text x="232.3" y="143.8">1</text>
<text x="263.6" y="140.2" transform="rotate(-90 263.6 140.2)">2</text>
<text x="114" y="149.6" transform="rotate(-90 114 149.6)">3</text>
<text x="232.3" y="148.6">2</text>
<text x="232.3" y="153.4">3</text>
<text x="57.6" y="163.2">24VFAN</text>
<text x="263.6" y="164.1" transform="rotate(-90 263.6 164.1)">1</text>
<text x="254.5" y="171.6">DS9094FS I-BUTTON</text>
<text x="48.9" y="180">1</text>
<text x="73.1" y="180">1</text>
<text x="48.9" y="182.4">2</text>
<text x="73.1" y="182.4">2</text>
<text x="198.8" y="186.3">Title</text>
<text x="208.4" y="188.7">DETECTOR INTERFACE</text>
<text x="198.8" y="193.5">Size</text>
<text x="201.2" y="196">A4</text>
<text x="208.4" y="193.5">Document Number</text>
<text x="208.4" y="196">PCB/22-304-2</text>
<text x="278.4" y="193.5">Rev</text>
<text x="280.8" y="196">2</text>
<text x="198.8" y="200.8">Date:</text>
<text x="211.3" y="200.8">Tuesday, June 10, 2025</text>
<text x="247" y="200.8">Sheet</text>
<text x="259.1" y="200.8">5</text>
<text x="266.3" y="200.8">of</text>
<text x="273.6" y="200.8">14</text>
</g>
<g font-size="2.2" fill="#000080">
<text x="48.4" y="23.2">R27</text>
<text x="48.4" y="26.1">200R</text>
<text x="104.9" y="28">C9</text>
<text x="275.2" y="28">L2</text>
<text x="55.5" y="32.4">U11</text>
<text x="80.8" y="35.3">74LVC1G17GV</text>
<text x="88.7" y="32.6">U12</text>
<text x="104.9" y="30.4">100nF</text>
<text x="124.2" y="35.3">R28</text>
<text x="39.8" y="37.7">D6</text>
<text x="124.2" y="37.7">330R</text>
<text x="135.1" y="37.2">U13</text>
<text x="160.4" y="40.1">R31</text>
<text x="34.5" y="44.9">200R</text>
<text x="34.9" y="42.5">R29</text>
<text x="54.2" y="45.2">TCMT1103</text>
<text x="75.5" y="44.9">R30</text>
<text x="75.7" y="47.3">1K</text>
<text x="160.4" y="42.5">100R</text>
<text x="240" y="44.9">NANO-FIT 105310-1114</text>
<text x="247.3" y="42.5">J4</text>
<text x="278.6" y="42.5">C8</text>
<text x="278.6" y="44.9">100nF</text>
<text x="133.9" y="50">TCMT1103</text>
<text x="157" y="52.2">R32</text>
<text x="157" y="55">4K7</text>
<text x="103.5" y="81.1">100nF</text>
<text x="105.6" y="78.7">C10</text>
<text x="121.8" y="83.3">U16</text>
<text x="155.1" y="83.1">U14</text>
<text x="174.9" y="83.5">D7</text>
<text x="247.3" y="83.5">J5</text>
<text x="77.9" y="87.9">U15</text>
<text x="121.8" y="85.9">74LVC1G17GV</text>
<text x="242.4" y="85.9">EHF-113-01-L-D-SM</text>
<text x="90.4" y="95.1">330R</text>
<text x="133.9" y="95.6">R36</text>
<text x="149.8" y="95.8">TCMT1103</text>
<text x="177.3" y="95.1">100R</text>
<text x="39.8" y="99.9">330R</text>
<text x="72.6" y="100.7">TCMT1103</text>
<text x="90.4" y="97.5">R33</text>
<text x="136.3" y="98">1K</text>
<text x="177.3" y="97.5">R34</text>
<text x="39.8" y="102.4">R35</text>
<text x="101" y="131.8">100nF</text>
<text x="103.2" y="129.4">C11</text>
<text x="88" y="136.6">R37</text>
<text x="119.4" y="133.9">U17</text>
<text x="119.4" y="136.6">74LVC1G17GV</text>
<text x="152.7" y="133.7">U18</text>
<text x="172.5" y="134.2">D8</text>
<text x="237.6" y="136.6">J6</text>
<text x="75.5" y="138.6">U19</text>
<text x="88" y="139">330R</text>
<text x="235.2" y="139">292171-3</text>
<text x="275.2" y="143.8">J7</text>
<text x="131.4" y="146.3">R40</text>
<text x="133.9" y="148.7">1K</text>
<text x="147.4" y="146.5">TCMT1103</text>
<text x="177.3" y="148.2">R38</text>
<text x="177.3" y="145.8">100R</text>
<text x="275.2" y="146.7">i-Button</text>
<text x="42.2" y="153">R39</text>
<text x="42.2" y="150.6">330R</text>
<text x="70.1" y="151.3">TCMT1103</text>
<text x="53" y="175.2">J18</text>
<text x="77.2" y="175.2">J19</text>
<text x="49.4" y="187.3">CT-2-VERT</text>
<text x="73.5" y="187.3">CT-2-VERT</text>
</g>
<g font-size="2.2" fill="#f00">
<text x="126.2" y="24.4">EW_LOC</text>
<text x="16.1" y="47.1">DET_EW_K</text>
<text x="176.6" y="46.4">BHW_EW</text>
<text x="213.9" y="51.9">DET_HVON_RA</text>
<text x="218.8" y="49.5">DET_HVON_A</text>
<text x="211.5" y="59.1">DET_PREP_RA</text>
<text x="213.9" y="56.7">DET_PREP_A</text>
<text x="264.6" y="54.3">DET_EW_K</text>
<text x="75.5" y="72.7">HVON_LOC</text>
<text x="16.1" y="95.3">DET_HVON_RA</text>
<text x="30.6" y="90.5">DET_HVON_A</text>
<text x="189.8" y="92">BHW_HVON</text>
<text x="264.6" y="92.9">DET_PREP_RA</text>
<text x="264.6" y="95.3">DET_EW_K</text>
<text x="267" y="97.7">DET_HVON_RA</text>
<text x="35.4" y="141.2">DET_PREP_A</text>
<text x="189.8" y="142.7">BHW_PREP</text>
<text x="16.1" y="146">DET_PREP_RA</text>
</g>
<g font-size="2.2" fill="#004080">
<text x="88" y="37.9">NC</text>
<text x="88.5" y="41.5">I</text>
<text x="96.2" y="37.7">+V</text>
<text x="98.1" y="41.5">O</text>
<text x="96.7" y="45.4">G</text>
<text x="115.8" y="88.3">+V</text>
<text x="123.2" y="88.6">NC</text>
<text x="114.8" y="92.2">O</text>
<text x="125.4" y="92.2">I</text>
<text x="116.2" y="96.1">G</text>
<text x="112.4" y="142.9">O</text>
<text x="113.4" y="139">+V</text>
<text x="120.8" y="139.3">NC</text>
<text x="123" y="142.9">I</text>
<text x="113.8" y="146.7">G</text>
<text x="236.4" y="145.3">I1</text>
<text x="265.2" y="149" transform="rotate(-90 265.2 149)">DATA</text>
<text x="236.4" y="150.1">I2</text>
<text x="236.4" y="154.9">I3</text>
<text x="265.2" y="159.9" transform="rotate(-90 265.2 159.9)">GND</text>
</g>
<g font-size="1.7">
<text x="36.1" y="6.1">5</text>
<text x="91.5" y="6.1">4</text>
<text x="146.9" y="6.1">3</text>
<text x="202.4" y="6.1">2</text>
<text x="257.9" y="6.1">1</text>
<text x="6.6" y="32.6">D</text>
<text x="286.3" y="32.6">D</text>
<text x="6.6" y="81.2">C</text>
<text x="286.3" y="81.2">C</text>
<text x="6.6" y="129.8">B</text>
<text x="286.3" y="129.8">B</text>
<text x="6.6" y="178.4">A</text>
<text x="286.3" y="178.4">A</text>
<text x="36.1" y="203">5</text>
<text x="91.5" y="203">4</text>
<text x="146.9" y="203">3</text>
<text x="202.4" y="203">2</text>
<text x="257.9" y="203">1</text>
</g>
</svg>
